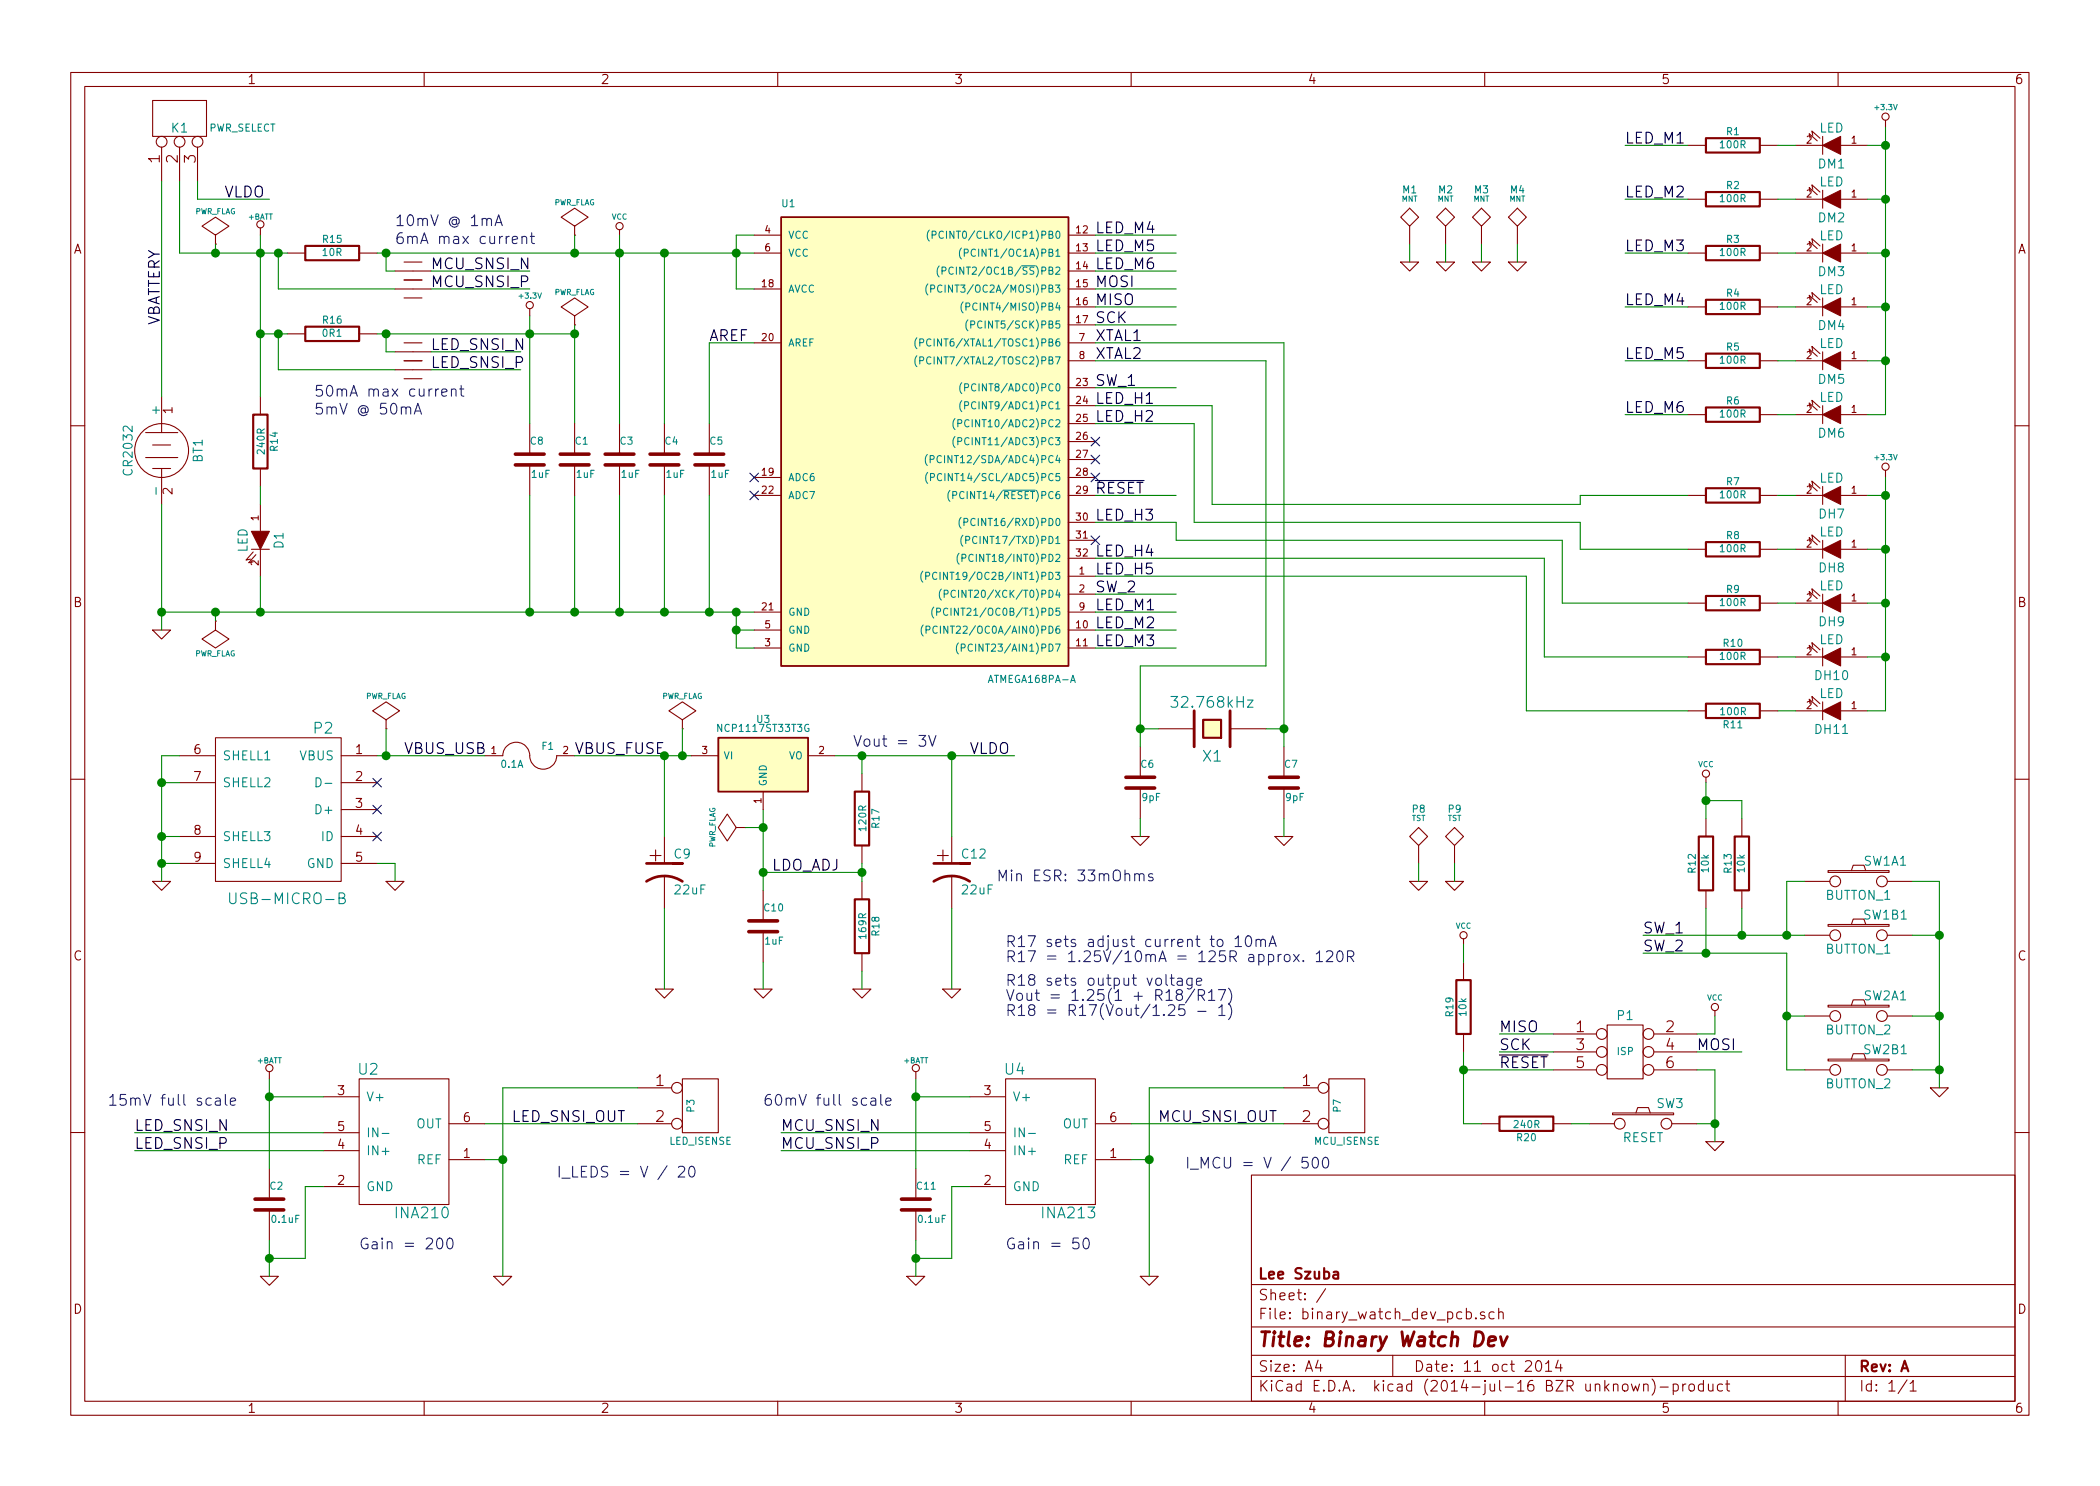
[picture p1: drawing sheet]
<svg xmlns="http://www.w3.org/2000/svg" width="297mm" height="210mm" viewBox="0 0 297 210" stroke-linecap="round" stroke-linejoin="round" font-family="sans-serif">
<g fill="none" stroke="#840000" stroke-width=".15">
<path d="M10 10.3h277v189.9h-277zM12 12.2h273v186.1h-273zM21.6 14.2h7.6v5.1h-7.6zM60 10.3v1.9M110 10.3v1.9M160 10.3v1.9M210 10.3v1.9M256 19.6l-.1-.7 1.1 1M256.4 19.2l-.1-.7 1.1 1.1M257.8 19.3v2.5M260 10.3v1.9M266.7 17v1"/>
<path d="M22.9 20.8v4.8M25.4 20.8v4.8M27.9 20.8v4.8M30.5 34.5h.1M30.5 33.3l1.9-1.3-1.9-1.3-1.9 1.3 1.9 1.3v1.2M36.8 32.3v1M40.6 35.8h2.6M50.8 35.8h2.5M55.9 38.3h5.1M57.1 39.6h2.6M57.1 37.1h2.6M81.3 33.3h.1"/>
<path d="M81.3 32l1.9-1.3-1.9-1.2-1.9 1.2 1.9 1.3v1.3M87.6 32.5v.8M106.7 33.3h3.8M106.7 35.8h3.8M151.1 33.3h3.8M151.1 35.8h3.8M151.1 38.3h3.8M198.1 30.7l1.3-1.2 1.3 1.2-1.3 1.3zM198.1 37.1h2.6l-1.3 1.2zM199.4 32v2.5M203.2 30.7l1.3-1.2 1.2 1.2-1.2 1.3zM203.2 37.1h2.5l-1.2 1.2z"/>
<path d="M204.5 32v2.5M208.3 30.7l1.2-1.2 1.3 1.2-1.3 1.3zM208.3 37.1h2.5l-1.3 1.2zM209.5 32v2.5M213.4 30.7l1.2-1.2 1.3 1.2-1.3 1.3zM213.4 37.1h2.5l-1.3 1.2zM214.6 32v2.5M238.8 35.8h2.5M238.8 20.6h2.5M238.8 28.2h2.5M248.9 35.8h2.6M248.9 20.6h2.6"/>
<path d="M248.9 28.2h2.6M254 35.8h3.8M254 20.6h3.8M254 28.2h3.8M256 27.2l-.1-.7 1.1 1.1M256 34.8l-.1-.6 1.1 1M256.4 26.8l-.1-.6 1.1 1M256.4 34.4l-.1-.6 1.1 1M257.8 26.9v2.6M257.8 34.5v2.6M260.3 35.8h3.9M260.3 20.6h3.9"/>
<path d="M260.3 28.2h3.9M22.9 56.1v5.1M36.8 56.1v2.6M40.6 47.2h2.6M50.8 47.2h2.5M55.9 40.9h5.1M55.9 49.8h5.1M55.9 52.3h5.1M57.1 48.5h2.6M57.1 51h2.6M57.1 42.2h2.6M57.1 53.6h2.6"/>
<path d="M74.9 43.7v1M74.9 59.9v4.4M81.3 46h.1M81.3 44.7l1.9-1.3-1.9-1.2-1.9 1.2 1.9 1.3v1.3M81.3 59.9v4.4M87.6 59.9v4.4M94 59.9v4.4M100.3 59.9v4.4M106.7 48.5h3.8M106.7 40.9h3.8M151.1 48.5h3.8M151.1 51h3.8"/>
<path d="M151.1 54.9h3.8M151.1 57.4h3.8M151.1 40.9h3.8M151.1 59.9h3.8M151.1 43.4h3.8M151.1 46h3.8M238.8 51h2.5M238.8 43.4h2.5M238.8 58.7h2.5M248.9 51h2.6M248.9 43.4h2.6M248.9 58.7h2.6"/>
<path d="M254 51h3.8M254 43.4h3.8M254 58.7h3.8M256 42.4l-.1-.6 1.1 1M256 50l-.1-.6 1.1 1M256 57.7l-.1-.7 1.1 1M256.4 42l-.1-.6 1.1 1M256.4 49.7l-.1-.7 1.1 1M256.4 57.3l-.1-.7 1.1 1.1M257.8 42.2v2.5M257.8 49.8v2.5M257.8 57.4v2.5"/>
<path d="M260.3 51h3.9M260.3 43.4h3.9M260.3 58.7h3.9M10 60.2h2M20.6 61.2h4.5M20.6 64.7h4.5M21.6 63h2.5M21.6 66.3h2.5M22.9 66.3v5.1M35.6 77.7h2.5M35.8 78.1l-1 1.1 .6-.1M36.2 78.5l-1 1.1 .6-.1"/>
<path d="M36.8 66.3v2.5M36.8 71.4v3.8M36.8 77.7v3.8M74.9 65.8v4.3M81.3 65.8v4.3M87.6 65.8v4.3M94 65.8v4.3M100.3 65.8v4.3M106.7 70.1h3.8M106.7 67.6h3.8M151.1 73.9h3.8M151.1 76.4h3.8"/>
<path d="M151.1 70.1h3.8M151.1 79h3.8M151.1 62.5h3.8M151.1 65h3.8M151.1 67.6h3.8M238.8 70.1h2.5M238.8 77.7h2.5M248.9 70.1h2.6M248.9 77.7h2.6M254 70.1h3.8M254 77.7h3.8M256 69.1l-.1-.7 1.1 1.1"/>
<path d="M256 76.7l-.1-.6 1.1 1M256.4 68.7l-.1-.6 1.1 1M256.4 76.3l-.1-.6 1.1 1M257.8 68.8v2.6M257.8 76.4v2.6M260.3 70.1h3.9M260.3 77.7h3.9M266.7 66.5v1.1M285 60.2h2M21.6 89.1h2.5l-1.2 1.3zM30.5 87.9h.1M30.5 87.9v1.2l1.9 1.3-1.9 1.3-1.9-1.3 1.9-1.3"/>
<path d="M106.7 91.7h3.8M106.7 89.1h3.8M106.7 86.6h3.8M151.1 81.5h3.8M151.1 84.1h3.8M151.1 91.7h3.8M151.1 89.1h3.8M151.1 86.6h3.8M238.8 85.3h2.5M238.8 93h2.5M248.9 85.3h2.6M248.9 93h2.6"/>
<path d="M254 85.3h3.8M254 93h3.8M256 84.3l-.1-.6 1.1 1M256 91.9l-.1-.6 1.1 1M256 99.6l-.1-.7 1.1 1M256.4 83.9l-.1-.6 1.1 1M256.4 91.6l-.1-.7 1.1 1M256.4 99.2l-.1-.7 1.1 1.1M257.8 84.1v2.5M257.8 91.7v2.5M257.8 99.3v2.5M260.3 85.3h3.9"/>
<path d="M260.3 93h3.9M10 110.3h2M25.4 106.9h5.1M25.4 110.7h5.1M25.4 118.4h5.1M30.5 104.4h17.8v20.3h-17.8zM48.3 106.9h5M48.3 110.7h5M48.3 114.5h5M48.3 118.4h5M54.6 103.1h.1M54.6 101.8l1.9-1.2-1.9-1.3-1.9 1.3 1.9 1.2v1.3"/>
<path d="M68.6 106.9h2.5a1.93 1.93 0 0 1 2.1-1.9 1.93 1.93 0 0 1 1.8 2.3 1.91 1.91 0 0 0 2 1.5 1.91 1.91 0 0 0 1.7-1.9h2.6M94 118.4v3.8M96.5 103.1h.1M96.5 101.8l1.9-1.2-1.9-1.3-1.9 1.3 1.9 1.2v1.3M97.8 106.9h3.8M104.1 117.1l-1.2-1.9-1.3 1.9 1.3 1.9 1.2-1.9h1.3M105.4 117.1h.1M107.9 112v2.5M114.3 106.9h3.8M121.9 109.5v2.5M121.9 119.6v2.6M134.6 118.4v3.8"/>
<path d="M160 118.4h2.6l-1.3 1.2zM161.3 105.7v4.3M161.3 111.5v4.3M163.8 103.1h5.1M174 103.1h5.1M180.3 118.4h2.6l-1.3 1.2zM181.6 105.7v4.3M181.6 111.5v4.3M199.4 118.4l1.3-1.3 1.2 1.3-1.2 1.2zM200.7 119.6v2.6M205.7 117.1l1.3 1.3-1.3 1.2-1.2-1.2zM205.7 119.6v2.6"/>
<path d="M238.8 100.6h2.5M241.3 110v.7M241.3 115.8v2.6M246.4 115.8v2.6M248.9 100.6h2.6M254 100.6h3.8M260.3 100.6h3.9M285 110.3h2M21.6 124.7h2.5l-1.2 1.3zM25.4 122.2h5.1M48.3 122.2h5M54.6 124.7h2.5l-1.2 1.3z"/>
<path d="M92.7 139.9h2.5l-1.2 1.3zM94 123.9v4.6M106.7 139.9h2.5l-1.3 1.3zM107.9 126v4.3M107.9 131.8v4.3M120.6 139.9h2.6l-1.3 1.3zM121.9 124.7v2.5M121.9 134.9v2.5M133.3 139.9h2.6l-1.3 1.3zM134.6 123.9v4.6M199.4 124.7h2.5l-1.2 1.3zM204.5 124.7h2.5l-1.3 1.3z"/>
<path d="M207 132.8v.8M207 136.1v2.6M241.3 126v2.5M246.4 126v2.5M255.3 132.3h3.5M255.3 124.7h3.5M258.6 130.8h8.6v.3h-8.6zM258.6 123.2h8.6v.2h-8.6zM261.9 130.8l.2-.8h1.6l.2 .8M261.9 123.2l.2-.8h1.6l.2 .8M267 132.3h3.5M267 124.7h3.5"/>
<path d="M38.1 151.6v1M45.7 155.2h5.1M50.8 152.6h12.7v17.8h-12.7zM63.5 159h5.1M90.2 153.9h4.8M90.2 159h4.8M96.5 152.6h5.1v7.7h-5.1zM129.5 151.6v1M137.2 155.2h5M142.2 152.6h12.7v17.8h-12.7zM154.9 159h5.1M181.6 153.9h4.8"/>
<path d="M181.6 159h4.8M188 152.6h5v7.7h-5zM207 146.3v2.5M209.5 159h2.6M219.7 146.3h6.1M219.7 148.8h6.1M219.7 151.4h6.1M219.7 159h2.5M224.8 159h3.5M227.3 145h5.1v7.6h-5.1zM228.1 157.5h8.6v.2h-8.6zM231.4 157.5l.2-.8h1.6l.2 .8"/>
<path d="M233.9 146.3h6.1M233.9 148.8h6.1M233.9 151.4h6.1M236.5 159h3.5M242.6 143v.8M255.3 143.8h3.5M255.3 151.4h3.5M258.6 142.2h8.6v.3h-8.6zM258.6 149.9h8.6v.2h-8.6zM261.9 142.2l.2-.7h1.6l.2 .7M261.9 149.9l.2-.8h1.6l.2 .8M267 143.8h3.5"/>
<path d="M267 151.4h3.5M273 153.9h2.6l-1.3 1.3zM10 160.2h2M38.1 165.3v4.4M38.1 171.2v4.3M45.7 160.3h5.1M45.7 167.9h5.1M45.7 162.8h5.1M63.5 164.1h5.1M129.5 165.3v4.4M129.5 171.2v4.3M137.2 160.3h5"/>
<path d="M137.2 167.9h5M137.2 162.8h5M154.9 164.1h5.1M177 166.3h108v32h-108zM241.3 161.5h2.5l-1.2 1.3zM285 160.2h2M36.8 180.6h2.6l-1.3 1.3zM60 198.3v1.9M69.8 180.6h2.6l-1.3 1.3zM110 198.3v1.9M128.3 180.6h2.5l-1.3 1.3zM160 198.3v1.9"/>
<path d="M161.3 180.6h2.5l-1.2 1.3zM177 194.8h108M177 191.8h108M177 187.8h108M177 181.8h108M186.4 192.5l-.3 1h.9M186.8 193v1M187.5 182.3l-1.3 2M197 191.8v3M208.8 186.5v.1l-.1-.1h.1v.1M210 185.7a.37 .37 0 0 0-.6 .1v.1a.54 .54 0 0 0 .6 .3l.1 .1-.1 .2-.2 .1-.4-.1M210 198.3v1.9"/>
<path d="M211.3 185.7l-.4-.1-.3 .3 .1 .6 .2 .1 .4-.1M212 185.7a.38 .38 0 0 1 .6 .1v.8M212 185.1v1.5M217.3 192.7a.35 .35 0 0 1 .4-.2 .35 .35 0 0 1 .3 .3 .77 .77 0 0 1-.4 1.2 .9 .9 0 0 1-.3-1.3zM218.6 193l.4-.5v1.5M218.6 194h.9M220.4 192.5l-.4 1h1M220.8 193v1M230.8 195.8l.3 1 .2-.7 .3 .7 .3-1M232.5 196a.38 .38 0 0 1 .6 0v.8M232.5 195.8v1M233.7 195.1a1.71 1.71 0 0 1 0 2.3"/>
<path d="M234.8 196.3h1.2M236.7 195.9a.48 .48 0 0 1 .6 .1l.1 .1-.1 .6a.48 .48 0 0 1-.6 0M236.7 195.8v1.5M238 195.8v1M238.5 195.8l-.3 .1-.2 .2M239 196a.41 .41 0 0 1 .7 .1v.4a.41 .41 0 0 1-.4 .3 .41 .41 0 0 1-.4-.3zM240.9 195.9l-.4-.1-.3 .3 .1 .6 .2 .1 .4-.1M240.9 195.3v1.5M241.7 195.8v.9a.4 .4 0 0 0 .6 0M242.3 195.8v1M243.6 195.9l-.4-.1-.3 .3 .1 .6 .2 .1 .4-.1M244.1 195.8h.6"/>
<path d="M244.3 195.3v1.3l.2 .2h.2M260 198.3v1.9M261 191.8v6.5M269.7 195.2l-1.2 2M270.2 195.8l.4-.5v1.5M270.2 196.8h.8"/>
<circle cx="266.7" cy="16.5" r=".51"/>
<circle cx="22.9" cy="20.1" r=".76"/>
<circle cx="25.4" cy="20.1" r=".76"/>
<circle cx="27.9" cy="20.1" r=".76"/>
<circle cx="36.8" cy="31.7" r=".51"/>
<circle cx="87.6" cy="32" r=".51"/>
<circle cx="74.9" cy="43.2" r=".51"/>
<circle cx="22.9" cy="63.7" r="3.8"/>
<circle cx="266.7" cy="66" r=".51"/>
<circle cx="241.3" cy="109.5" r=".51"/>
<circle cx="207" cy="132.3" r=".51"/>
<circle cx="259.6" cy="132.3" r=".76"/>
<circle cx="259.6" cy="124.7" r=".76"/>
<circle cx="266.2" cy="132.3" r=".76"/>
<circle cx="266.2" cy="124.7" r=".76"/>
<circle cx="38.1" cy="151.1" r=".51"/>
<circle cx="95.8" cy="153.9" r=".76"/>
<circle cx="95.8" cy="159" r=".76"/>
<circle cx="129.5" cy="151.1" r=".51"/>
<circle cx="187.2" cy="159" r=".76"/>
<circle cx="187.2" cy="153.9" r=".76"/>
<circle cx="226.6" cy="146.3" r=".76"/>
<circle cx="226.6" cy="148.8" r=".76"/>
<circle cx="226.6" cy="151.4" r=".76"/>
<circle cx="229.1" cy="159" r=".76"/>
<circle cx="233.2" cy="146.3" r=".76"/>
<circle cx="233.2" cy="148.8" r=".76"/>
<circle cx="233.2" cy="151.4" r=".76"/>
<circle cx="235.7" cy="159" r=".76"/>
<circle cx="242.6" cy="142.5" r=".51"/>
<circle cx="259.6" cy="143.8" r=".76"/>
<circle cx="259.6" cy="151.4" r=".76"/>
<circle cx="266.2" cy="143.8" r=".76"/>
<circle cx="266.2" cy="151.4" r=".76"/>
</g>
<path d="M168.9 100.6v5.1M174 100.6v5.1M210.5 189.8l1-.2v-.4l-.2-.1-.6 .1-.1 .2-.1 .8 .2 .2 .6-.1M212.2 189.1l.4 1.3 .6-1.3" fill="none" stroke="#840000" stroke-width=".41"/>
<g fill="none" stroke="#840000" stroke-width=".3">
<path d="M241.3 19.6h7.6v2h-7.6zM43.2 34.8h7.6v2h-7.6zM241.3 27.2h7.6v2h-7.6zM241.3 34.8h7.6v2h-7.6zM35.8 58.7h2v7.6h-2zM43.2 46.2h7.6v2.1h-7.6zM241.3 42.4h7.6v2h-7.6zM241.3 50h7.6v2.1h-7.6zM241.3 57.7h7.6v2h-7.6zM241.3 69.1h7.6v2h-7.6zM241.3 76.7h7.6v2h-7.6zM241.3 84.3h7.6v2.1h-7.6z"/>
<path d="M241.3 91.9h7.6v2.1h-7.6zM241.3 99.6h7.6v2h-7.6zM120.9 112h2v7.6h-2zM170.2 101.8h2.5v2.6h-2.5zM240.3 118.4h2v7.6h-2zM245.4 118.4h2v7.6h-2zM120.9 127.2h2v7.7h-2zM206 138.7h2v7.6h-2zM212.1 158h7.6v2h-7.6zM188.6 180l.2-.1 .4 .1 .1 .9M189.3 180.3l-.5 .1-.2 .2v.2l.2 .1 .5-.1"/>
</g>
<g fill="#ffffc2" stroke="#ffffc2" stroke-width=".25">
<path d="M110.5 30.7h40.6v63.5h-40.6z"/>
<path d="M170.2 101.8h2.5v2.6h-2.5z"/>
<path d="M101.6 104.4h12.7v7.6h-12.7z"/>
</g>
<path d="M110.5 30.7h40.6v63.5h-40.6zM101.6 104.4h12.7v7.6h-12.7z" fill="none" stroke="#840000" stroke-width=".25"/>
<g fill="none" stroke="#008484" stroke-width=".15">
<path d="M131.4 32.6a1.2 1.2 0 0 0 0 1.5M131.9 33.2h.4l.1-.2-.1-.2-.4-.1v1M132.8 37.6a1.2 1.2 0 0 0 0 1.6M133.2 38.3h.5l.1-.2-.1-.3h-.5v1M133.4 32.8a.4 .4 0 0 0-.5 0 .4 .4 0 0 0-.1 .5 .37 .37 0 0 0 .2 .4 .37 .37 0 0 0 .4-.1M134.8 37.9a.4 .4 0 0 0-.5 0 .4 .4 0 0 0-.1 .5 .37 .37 0 0 0 .2 .4 .37 .37 0 0 0 .4-.1M136 35.1a1.2 1.2 0 0 0 0 1.5M136.4 35.8l.5-.1 .1-.1-.1-.3-.5-.1v1.1M129.7 47.8a1.2 1.2 0 0 0 0 1.5M129.7 50.3a1.2 1.2 0 0 0 0 1.6M130.1 48.5l.5-.1 .1-.1-.1-.3-.5-.1v1.1M130.1 51h.5l.1-.2-.1-.3h-.5v1"/>
<path d="M131.2 40.2a1.2 1.2 0 0 0 0 1.5M131.6 40.9l.5-.1 .1-.1-.1-.3-.5-.1v1M133.2 40.4a.4 .4 0 0 0-.5 0 .4 .4 0 0 0-.1 .5 .37 .37 0 0 0 .2 .4 .37 .37 0 0 0 .4-.1M135.1 59.2a1.2 1.2 0 0 0 0 1.6M135.5 59.9h.5v-.2v-.3h-.5v1M136 54.1a1.2 1.2 0 0 0 0 1.6M136 56.7a1.2 1.2 0 0 0 0 1.5M136.2 42.7a1.2 1.2 0 0 0 0 1.6M136.4 54.8h.5l.1-.2-.1-.2-.5-.1v1M136.4 57.4l.5-.1 .1-.1-.1-.3-.5-.1v1.1M136.6 43.4h.5l.1-.2-.1-.3h-.5v1M136.9 45.3a1.2 1.2 0 0 0 0 1.5"/>
<path d="M137.3 45.9h.5l.1-.2-.1-.2-.5-.1v1M131.2 64.3a1.2 1.2 0 0 0 0 1.6M131.2 66.8a1.2 1.2 0 0 0 0 1.6M131.6 65l.5-.1v-.1v-.3h-.5v1M131.6 67.5h.5l.1-.2-.1-.2-.5-.1v1M133.1 64.6a.4 .4 0 0 0-.5 0 .4 .4 0 0 0-.1 .4 .37 .37 0 0 0 .2 .4 .37 .37 0 0 0 .4 0M133.2 67.1a.4 .4 0 0 0-.5 0 .4 .4 0 0 0-.1 .5 .37 .37 0 0 0 .2 .4 .37 .37 0 0 0 .4-.1M134.4 69.4a1.2 1.2 0 0 0 0 1.5M134.8 70.1l.5-.1v-.1v-.3l-.5-.1v1.1M135.1 61.8a1.2 1.2 0 0 0 0 1.5M135.5 62.5l.5-.1v-.2v-.2l-.5-.1v1M135.7 78.3a1.2 1.2 0 0 0 0 1.5"/>
<path d="M135.9 73.2a1.2 1.2 0 0 0 0 1.5M136.1 79l.5-.1v-.1v-.3l-.5-.1v1M136.2 75.7a1.2 1.2 0 0 0 0 1.6M136.3 73.9l.5-.1 .1-.1-.1-.3-.5-.1v1.1M136.6 76.4h.5l.1-.2-.1-.3h-.5v1M141.9 69.4h4.5M130.5 80.8a1.2 1.2 0 0 0 0 1.6M130.6 88.4a1.2 1.2 0 0 0 0 1.6M130.9 81.5h.5l.1-.2-.1-.3h-.5v1M131 89.1h.5v-.2v-.3h-.5v1M132.1 85.9a1.2 1.2 0 0 0 0 1.5M132.5 86.6l.5-.1v-.1v-.3l-.5-.1v1.1"/>
<path d="M132.5 81.1a.4 .4 0 0 0-.5 0 .4 .4 0 0 0-.1 .5 .37 .37 0 0 0 .2 .3 .37 .37 0 0 0 .4 0M132.6 88.7a.4 .4 0 0 0-.5 0 .4 .4 0 0 0-.1 .5 .37 .37 0 0 0 .1 .4 .37 .37 0 0 0 .5-.1M133.1 83.4a1.2 1.2 0 0 0 0 1.5M133.6 84h.4l.1-.2-.1-.2-.4-.1v1M134.1 86.2a.4 .4 0 0 0-.5-.1 .4 .4 0 0 0-.1 .5 .37 .37 0 0 0 .1 .4 .37 .37 0 0 0 .5 0M135.1 83.6a.4 .4 0 0 0-.5 0 .4 .4 0 0 0-.1 .5 .37 .37 0 0 0 .2 .4 .37 .37 0 0 0 .4-.1M135.6 91a1.2 1.2 0 0 0 0 1.5M136 91.7l.4-.1 .1-.1-.1-.3-.4-.1v1M151.4 96.6l.4-1.1 .3 1.1M176.5 99.1h.7l-.7 1h.7M44.7 110.1a.66 .66 0 0 1 .7 .4 .66 .66 0 0 1-.2 .7l-.5 .1zM46 110.8h.9"/>
<path d="M32.5 126.3v1.3a.48 .48 0 0 0 .4 .3 .48 .48 0 0 0 .5-.3v-1.3M48 127.1l.6-.1a.36 .36 0 0 0 .2-.4 .36 .36 0 0 0-.3-.3h-.5v1.6h.5a.4 .4 0 0 0 .4-.3 .4 .4 0 0 0-.2-.5h-.2M54.1 160.4h.9M145.5 160.4h1"/>
</g>
<g fill="none" stroke="#840000" stroke-width=".51">
<path d="M72.9 65.8h4.1M72.9 64.3h4.1M79.2 65.8h4.1M79.2 64.3h4.1M85.6 65.8h4.1M85.6 64.3h4.1M91.9 65.8h4.1M91.9 64.3h4.1M98.3 65.8h4.1M98.3 64.3h4.1M159.3 111.5h4M159.3 110h4"/>
<path d="M179.6 111.5h4M179.6 110h4M105.9 131.8h4.1M105.9 130.3h4.1M36.1 171.2h4M36.1 169.7h4M127.5 171.2h4.1M127.5 169.7h4.1"/>
</g>
<g fill="#840000" stroke="#840000" stroke-width=".15">
<path d="M257.8 20.6l2.5-1.3v2.5z"/>
<path d="M257.8 28.2l2.5-1.3v2.6z"/>
<path d="M257.8 35.8l2.5-1.3v2.6z"/>
<path d="M257.8 43.4l2.5-1.2v2.5z"/>
<path d="M257.8 51l2.5-1.2v2.5z"/>
<path d="M257.8 58.7l2.5-1.3v2.5z"/>
<path d="M257.8 70.1l2.5-1.3v2.6z"/>
<path d="M257.8 77.7l2.5-1.3v2.6z"/>
<path d="M257.8 85.3l2.5-1.2v2.5z"/>
<path d="M257.8 93l2.5-1.3v2.5z"/>
<path d="M257.8 100.6l2.5-1.3v2.5z"/>
<path d="M35.6 75.2h2.5l-1.3 2.5z"/>
</g>
<g fill="none" stroke="#000084" stroke-width=".15">
<path d="M106.1 66.9l1.2 1.3M106.1 69.5l1.2 1.2M107.3 66.9l-1.2 1.3M107.3 69.5l-1.2 1.2M154.3 61.9l1.2 1.2M154.3 64.4l1.2 1.2M154.3 66.9l1.2 1.3M154.3 75.8l1.2 1.3M155.5 61.9l-1.2 1.2M155.5 64.4l-1.2 1.2M155.5 66.9l-1.2 1.3M155.5 75.8l-1.2 1.3"/>
<path d="M52.7 110.1l1.2 1.2M52.7 113.9l1.2 1.3M52.7 117.7l1.2 1.3M53.9 110.1l-1.2 1.2M53.9 113.9l-1.2 1.3M53.9 117.7l-1.2 1.3"/>
</g>
<path d="M154.9 68h6.9M212.1 149.3h6.9" fill="none" stroke="#000" stroke-width=".15"/>
<path d="M91.4 124.7a4.6 4.6 0 0 1 5.1 0M91.4 122.2h5.1h-1.3M132.1 124.7a4.6 4.6 0 0 1 5.1 0M132.1 122.2h5.1h-1.3" fill="none" stroke="#840000" stroke-width=".38"/>
<g fill="none" stroke="#008400" stroke-width=".15">
<path d="M266.7 18v40.7h-2.5M22.9 25.6v30.5M25.4 25.6v10.2h15.2M27.9 25.6v2.6h10.2M30.5 34.5v1.3M36.8 33.3v22.8M39.4 35.8v5.1h16.5M53.3 35.8h53.4M54.6 35.8v2.5h1.3M61 38.3h13.9M81.3 33.3v2.5M87.6 33.3v26.6"/>
<path d="M94 35.8v24.1M106.7 33.3h-2.6v7.6h2.6M154.9 35.8h11.5M154.9 33.3h11.5M154.9 38.3h11.5M199.4 34.5v2.6M204.5 34.5v2.6M209.5 34.5v2.6M214.6 34.5v2.6M229.9 35.8h8.9M229.9 20.6h8.9M229.9 28.2h8.9"/>
<path d="M251.5 35.8h2.5M251.5 20.6h2.5M251.5 28.2h2.5M264.2 35.8h2.5M264.2 20.6h2.5M264.2 28.2h2.5M36.8 47.2h3.8M39.4 47.2v5.1h16.5M53.3 47.2h28M54.6 47.2v2.6h1.3M61 40.9h13.9M61 49.8h12.7"/>
<path d="M61 52.3h12.7M74.9 44.7v15.2M81.3 46v13.9M106.7 48.5h-6.4v11.4M154.9 48.5h26.7v57.2M154.9 51h24.2v43.2h-17.8v11.5M154.9 57.4h16.5v14h52.1v-1.3h15.3M154.9 59.9h14v14h54.6v3.8h15.3M154.9 40.9h11.5M154.9 43.4h11.5M154.9 46h11.5M154.9 54.9h11.5"/>
<path d="M229.9 51h8.9M229.9 43.4h8.9M229.9 58.7h8.9M251.5 51h2.5M251.5 43.4h2.5M251.5 58.7h2.5M264.2 51h2.5M264.2 43.4h2.5M22.9 71.4v17.7M36.8 68.8v2.6M74.9 70.1v16.5M81.3 70.1v16.5"/>
<path d="M87.6 70.1v16.5M94 70.1v16.5M100.3 70.1v16.5M154.9 79h63.5v14h20.4M154.9 73.9h11.5v2.5h54.6v8.9h17.8M154.9 70.1h11.5M251.5 70.1h2.5M251.5 77.7h2.5M264.2 70.1h2.5M264.2 77.7h2.5M266.7 67.6v33h-2.5M22.9 86.6h83.8"/>
<path d="M30.5 86.6v1.3M36.8 81.5v5.1M104.1 86.6v5.1h2.6M104.1 89.1h2.6M154.9 91.7h11.5M154.9 89.1h11.5M154.9 81.5h61v19.1h22.9M154.9 86.6h11.5M154.9 84.1h11.5M251.5 93h2.5M251.5 85.3h2.5M264.2 93h2.5"/>
<path d="M264.2 85.3h2.5M22.9 118.4h2.5M22.9 110.7h2.5M25.4 106.9h-2.5v17.8M53.3 106.9h15.3M54.6 103.1v3.8M81.3 106.9h16.5M94 106.9v11.5M96.5 103.1v3.8M105.4 117.1h2.5M107.9 114.5v11.5M118.1 106.9h25.4"/>
<path d="M121.9 106.9v2.6M134.6 106.9v11.5M161.3 115.8v2.6M161.3 103.1h2.5M179.1 103.1h2.5M181.6 115.8v2.6M241.3 113.3h5.1v2.5M241.3 110.7v5.1M251.5 100.6h2.5M22.9 122.2h2.5M53.3 122.2h2.6v2.5M94 128.5v11.4"/>
<path d="M107.9 136.1v3.8M107.9 123.4h14M121.9 122.2v2.5M121.9 137.4v2.5M134.6 128.5v11.4M200.7 122.2v2.5M205.7 122.2v2.5M207 133.6v2.5M232.4 132.3h22.9M232.4 134.9h20.3v16.5h2.6M241.3 128.5v6.4M246.4 128.5v3.8"/>
<path d="M255.3 124.7h-2.6v7.6M270.5 132.3h3.8M270.5 124.7h3.8v29.2M38.1 155.2h7.6M38.1 152.6v12.7M68.6 159h21.6M90.2 153.9h-19.1v26.7M129.5 152.6v12.7M129.5 155.2h7.7M160 159h21.6M181.6 153.9h-19v26.7M207 151.4h12.7"/>
<path d="M207 148.8v10.2h2.5M212.1 146.3h7.6M212.1 148.8h7.6M222.2 159h2.6M240 148.8h6.4M240 151.4h2.6v10.1M240 159h2.6M242.6 143.8v2.5M252.7 143.8h2.6M270.5 143.8h3.8M270.5 151.4h3.8M19 162.8h26.7"/>
<path d="M19 160.3h26.7M38.1 175.5v5.1M45.7 167.9h-2.5v10.1h-5.1M68.6 164.1h2.5M110.5 162.8h26.7M110.5 160.3h26.7M129.5 175.5v5.1M137.2 167.9h-2.6v10.1h-5.1M160 164.1h2.6"/>
</g>
<g fill="#008400" stroke="#008400" stroke-width=".25">
<circle cx="246.4" cy="132.3" r=".51"/>
<circle cx="241.3" cy="134.9" r=".51"/>
<circle cx="274.3" cy="143.8" r=".51"/>
<circle cx="104.1" cy="35.8" r=".51"/>
<circle cx="104.1" cy="86.6" r=".51"/>
<circle cx="104.1" cy="89.1" r=".51"/>
<circle cx="100.3" cy="86.6" r=".51"/>
<circle cx="94" cy="86.6" r=".51"/>
<circle cx="87.6" cy="86.6" r=".51"/>
<circle cx="22.9" cy="86.6" r=".51"/>
<circle cx="161.3" cy="103.1" r=".51"/>
<circle cx="181.6" cy="103.1" r=".51"/>
<circle cx="266.7" cy="93" r=".51"/>
<circle cx="266.7" cy="85.3" r=".51"/>
<circle cx="266.7" cy="77.7" r=".51"/>
<circle cx="266.7" cy="70.1" r=".51"/>
<circle cx="266.7" cy="20.6" r=".51"/>
<circle cx="266.7" cy="28.2" r=".51"/>
<circle cx="266.7" cy="35.8" r=".51"/>
<circle cx="266.7" cy="43.4" r=".51"/>
<circle cx="266.7" cy="51" r=".51"/>
<circle cx="241.3" cy="113.3" r=".51"/>
<circle cx="94" cy="35.8" r=".51"/>
<circle cx="87.6" cy="35.8" r=".51"/>
<circle cx="74.9" cy="47.2" r=".51"/>
<circle cx="81.3" cy="35.8" r=".51"/>
<circle cx="36.8" cy="35.8" r=".51"/>
<circle cx="74.9" cy="86.6" r=".51"/>
<circle cx="36.8" cy="86.6" r=".51"/>
<circle cx="36.8" cy="47.2" r=".51"/>
<circle cx="207" cy="151.4" r=".51"/>
<circle cx="242.6" cy="159" r=".51"/>
<circle cx="22.9" cy="122.2" r=".51"/>
<circle cx="22.9" cy="118.4" r=".51"/>
<circle cx="22.9" cy="110.7" r=".51"/>
<circle cx="121.9" cy="123.4" r=".51"/>
<circle cx="121.9" cy="106.9" r=".51"/>
<circle cx="108" cy="123.4" r=".51"/>
<circle cx="94" cy="106.9" r=".51"/>
<circle cx="134.6" cy="106.9" r=".51"/>
<circle cx="129.5" cy="155.2" r=".51"/>
<circle cx="129.5" cy="178" r=".51"/>
<circle cx="162.6" cy="164.1" r=".51"/>
<circle cx="54.6" cy="35.8" r=".51"/>
<circle cx="39.4" cy="35.8" r=".51"/>
<circle cx="54.6" cy="47.2" r=".51"/>
<circle cx="39.4" cy="47.2" r=".51"/>
<circle cx="38.1" cy="155.2" r=".51"/>
<circle cx="38.1" cy="178" r=".51"/>
<circle cx="71.1" cy="164.1" r=".51"/>
<circle cx="30.5" cy="35.8" r=".51"/>
<circle cx="30.5" cy="86.6" r=".51"/>
<circle cx="96.5" cy="106.9" r=".51"/>
<circle cx="108" cy="117.1" r=".51"/>
<circle cx="54.6" cy="106.9" r=".51"/>
<circle cx="274.3" cy="151.4" r=".51"/>
<circle cx="252.7" cy="143.8" r=".51"/>
<circle cx="252.7" cy="132.3" r=".51"/>
<circle cx="274.3" cy="132.3" r=".51"/>
<circle cx="81.3" cy="86.6" r=".51"/>
<circle cx="81.3" cy="47.2" r=".51"/>
</g>
<g fill="none" stroke="#0000c2" stroke-width=".15">
<path d="M70 31.9l.5-1.5 .5 1.5M70.2 31.5h.7M72.5 34l.7-.2-.1-.3-.4-.1-.2 .3v.7l.2 .1 .4-.1M73.8 33.6a.38 .38 0 0 1 .7 .1v.8M73.8 33.4v1.1M75 33.4h.6M75.2 32.9v1.4l.1 .1 .3 .1M58.6 58.6l.5-1.5 .5 1.5M58.7 58.2h.8M62.5 55.5l.7-.1-.1-.3-.4-.1-.2 .3 .1 .7 .1 .1 .4-.1M63.9 55.2a.38 .38 0 0 1 .6 .1v.8M63.9 55v1.1"/>
<path d="M65 55h.6M65.2 54.5v1.3l.1 .2 .3 .1M130 104.1h.9l-.5 .5a.44 .44 0 0 1 .5 .3v.4l-.1 .2-.6 .1-.2-.2M131.4 104.1l.5 1.5 .5-1.5M160.5 123.8a.38 .38 0 0 1 .7 0v.8M161.2 123.8a.35 .35 0 0 1 .3-.2 .35 .35 0 0 1 .3 .2v.8M163 123.7l-.3-.1-.2 .2v.2l.5 .2 .1 .2-.1 .2h-.1h-.4M165.5 138.4h.6M165.7 137.9v1.3l.1 .1 .3 .1M166.6 138.5l.1-.1 .5 .1v.9M167.2 138.8h-.5a.3 .3 0 0 0-.2 .3 .3 .3 0 0 0 .2 .3l.5-.1M168.6 138.4v1.2a.43 .43 0 0 1-.7 .2"/>
<path d="M168.6 138.5a.48 .48 0 0 0-.7 .1v.5a.48 .48 0 0 0 .7 .2M169 139.9l-1.3 2M169.2 138.9l.8-.1-.1-.3-.4-.1-.3 .2 .1 .7 .2 .1 .4-.1M173.8 139.8a1.75 1.75 0 0 1 0 2.3M174.7 132.8l.5-.4v1.5M176.3 132.6a.36 .36 0 0 1 .4-.2 .36 .36 0 0 1 .3 .3 .77 .77 0 0 1-.5 1.2 .89 .89 0 0 1-.2-1.3zM177.7 133.1a.38 .38 0 0 1 .6 0v.8M177.7 132.9v1M178.3 133.1a.35 .35 0 0 1 .4-.2 .35 .35 0 0 1 .3 .2v.8M179.5 133.9l.5-1.5 .5 1.5M179.6 133.5h.8M181.7 135.2a.42 .42 0 0 1 .5-.2 .42 .42 0 0 1 .3 .4v.4a.43 .43 0 0 1-.4 .3 .43 .43 0 0 1-.4-.3z"/>
<path d="M183 135l.8 1.1M183.8 135l-.8 1.1M184.4 135.9v.1v.1l-.1-.1 .1-.1v.2M186.2 135l.4-.5v1.6M186.2 136.1h.9M187.6 134.7l.3-.2h.3l.2 .2 .1 .3-.1 .2-.8 .9h.9M189.2 134.7a.36 .36 0 0 1 .4-.2 .36 .36 0 0 1 .3 .3 .77 .77 0 0 1-.4 1.3 .89 .89 0 0 1-.3-1.4zM190.6 135.4h.6a.42 .42 0 0 0 .3-.5 .42 .42 0 0 0-.3-.4h-.6v1.6M191 135.4l.5 .7M30.5 155.4h.2h.4l.1 1M31.2 155.7l-.5 .1a.3 .3 0 0 0-.3 .3 .3 .3 0 0 0 .3 .3l.5-.1M31.9 154.9v1.3l.2 .2"/>
<path d="M32.6 155.9l.7-.2-.1-.3h-.4l-.2 .2 .1 .7 .1 .1 .4-.1M123.2 155.4h.2h.4l.1 1M123.9 155.7l-.5 .1a.3 .3 0 0 0-.3 .3 .3 .3 0 0 0 .3 .3l.5-.1M124.6 154.9v1.3l.2 .2M125.3 155.9l.7-.2v-.3h-.5l-.2 .2 .1 .7 .1 .1 .5-.1M166.7 140.7l-.3-.3v-.2a.48 .48 0 0 1 .8 0l.1 .2-.3 .3a.47 .47 0 0 0-.6 .3v.3a.48 .48 0 0 0 .4 .3 .48 .48 0 0 0 .5-.3v-.3l-.3-.3M167.5 142.2h-.7l-.1 .7 .3-.2 .5 .1 .1 .2v.4l-.3 .3h-.3l-.3-.2M169.4 143.1h1.2M169.5 140.8h.6a.42 .42 0 0 0 .3-.4 .42 .42 0 0 0-.3-.4h-.6v1.5M169.9 140.8l.5 .7M170.9 140.5l.5-.5v1.5M170.9 141.5h.9"/>
<path d="M172.3 140h1.1l-.7 1.5M172.4 142.6l.4-.4v1.5M172.4 143.7h.9M173.8 142a1.75 1.75 0 0 1 0 2.3M61.9 175.3a.36 .36 0 0 1 .4-.1 .36 .36 0 0 1 .3 .3 .77 .77 0 0 1-.5 1.2 .89 .89 0 0 1-.2-1.4zM63.3 175.3a.36 .36 0 0 1 .4-.1 .36 .36 0 0 1 .3 .3 .77 .77 0 0 1-.4 1.2 .89 .89 0 0 1-.3-1.4zM96 165.2l.2-.2h.3l.3 .2 .1 .2-.1 .3-.9 .8h1M97.6 165.2a.36 .36 0 0 1 .3-.2 .36 .36 0 0 1 .3 .3 .77 .77 0 0 1-.4 1.2 .89 .89 0 0 1-.2-1.3zM152.6 175.2h-.8l-.1 .7 .3-.1h.5l.1 .2v.4l-.3 .3h-.3l-.3-.2M153.3 175.3a.36 .36 0 0 1 .4-.1 .36 .36 0 0 1 .3 .3 .77 .77 0 0 1-.4 1.2 .89 .89 0 0 1-.3-1.4zM185 163.7h-.8l-.1 .8 .3-.2 .5 .1 .1 .2v.4l-.3 .3h-.3l-.3-.2M185.8 163.9a.36 .36 0 0 1 .3-.1 .36 .36 0 0 1 .3 .3 .77 .77 0 0 1-.4 1.2 .89 .89 0 0 1-.2-1.4z"/>
<path d="M187.2 163.9a.36 .36 0 0 1 .4-.1 .36 .36 0 0 1 .3 .3 .77 .77 0 0 1-.5 1.2 .89 .89 0 0 1-.2-1.4z"/>
</g>
<g font-size="2.8" fill="#840000">
<text x="91.9" y="121.9">+</text>
<text x="132.5" y="121.9">+</text>
<text x="178" y="190.5">Title: Binary Watch Dev</text>
</g>
<g font-size="2.1" fill="#840000">
<text x="22.6" y="23.1" transform="rotate(-90 22.6 23.1)">1</text>
<text x="25.1" y="23.1" transform="rotate(-90 25.1 23.1)">2</text>
<text x="27.7" y="23.1" transform="rotate(-90 27.7 23.1)">3</text>
<text x="222.9" y="146">1</text>
<text x="222.9" y="148.6">3</text>
<text x="235.6" y="146">2</text>
<text x="235.6" y="148.6">4</text>
<text x="92.8" y="153.7">1</text>
<text x="184.2" y="153.7">1</text>
<text x="222.9" y="151.1">5</text>
<text x="235.6" y="151.1">6</text>
<text x="92.8" y="158.7">2</text>
<text x="184.2" y="158.7">2</text>
<text x="178" y="184">Sheet: /</text>
<text x="178" y="181">Lee Szuba</text>
<text x="178" y="186.7">File: binary_watch_dev_pcb.sch</text>
<text x="178" y="196.9">KiCad E.D.A. kicad (2014-jul-16 BZR unknown)-product</text>
<text x="178" y="194.1">Size: A4</text>
<text x="200" y="194.1">Date: 11 oct 2014</text>
<text x="263" y="194.1">Rev: A</text>
<text x="263" y="196.9">Id: 1/1</text>
</g>
<g font-size="2.1">
<text x="229.9" y="20.3">LED_M1</text>
<text x="31.7" y="27.9">VLDO</text>
<text x="229.9" y="27.9">LED_M2</text>
<text x="154.9" y="33">LED_M4</text>
<text x="154.9" y="35.6">LED_M5</text>
<text x="229.9" y="35.6">LED_M3</text>
<text x="61" y="40.6">MCU_SNSI_P</text>
<text x="61" y="38.1">MCU_SNSI_N</text>
<text x="154.9" y="38.1">LED_M6</text>
<text x="154.9" y="40.6">MOSI</text>
<text x="22.6" y="46" transform="rotate(-90 22.6 46)">VBATTERY</text>
<text x="154.9" y="43.2">MISO</text>
<text x="154.9" y="45.7">SCK</text>
<text x="229.9" y="43.2">LED_M4</text>
<text x="61" y="49.5">LED_SNSI_N</text>
<text x="61" y="52.1">LED_SNSI_P</text>
<text x="100.3" y="48.3">AREF</text>
<text x="154.9" y="48.3">XTAL1</text>
<text x="154.9" y="50.8">XTAL2</text>
<text x="229.9" y="50.8">LED_M5</text>
<text x="154.9" y="54.6">SW_1</text>
<text x="154.9" y="57.1">LED_H1</text>
<text x="154.9" y="59.7">LED_H2</text>
<text x="229.9" y="58.4">LED_M6</text>
<text x="154.9" y="69.8">RESET</text>
<text x="154.9" y="73.7">LED_H3</text>
<text x="154.9" y="83.8">SW_2</text>
<text x="154.9" y="78.7">LED_H4</text>
<text x="154.9" y="81.3">LED_H5</text>
<text x="154.9" y="88.9">LED_M2</text>
<text x="154.9" y="86.4">LED_M1</text>
<text x="154.9" y="91.4">LED_M3</text>
<text x="57.1" y="106.7">VBUS_USB</text>
<text x="81.3" y="106.7">VBUS_FUSE</text>
<text x="137.2" y="106.7">VLDO</text>
<text x="109.2" y="123.2">LDO_ADJ</text>
<text x="232.4" y="132.1">SW_1</text>
<text x="232.4" y="134.6">SW_2</text>
<text x="212.1" y="146">MISO</text>
<text x="212.1" y="148.6">SCK</text>
<text x="212.1" y="151.1">RESET</text>
<text x="19" y="160">LED_SNSI_N</text>
<text x="72.4" y="158.7">LED_SNSI_OUT</text>
<text x="110.5" y="160">MCU_SNSI_N</text>
<text x="163.8" y="158.7">MCU_SNSI_OUT</text>
<text x="19" y="162.6">LED_SNSI_P</text>
<text x="110.5" y="162.6">MCU_SNSI_P</text>
</g>
<g font-size="2.1" fill="#0000c2">
<text x="55.9" y="34.5">6mA max current</text>
<text x="55.9" y="32">10mV @ 1mA</text>
<text x="44.4" y="56.1">50mA max current</text>
<text x="44.4" y="58.7">5mV @ 50mA</text>
<text x="120.6" y="105.7">Vout = 3V</text>
<text x="141" y="124.7">Min ESR: 33mOhms</text>
<text x="142.2" y="134">R17 sets adjust current to 10mA</text>
<text x="142.2" y="136.1">R17 = 1.25V/10mA = 125R approx. 120R</text>
<text x="142.2" y="139.5">R18 sets output voltage</text>
<text x="142.2" y="141.6">Vout = 1.25(1 + R18/R17)</text>
<text x="142.2" y="143.8">R18 = R17(Vout/1.25 - 1)</text>
<text x="15.2" y="156.5">15mV full scale</text>
<text x="107.9" y="156.5">60mV full scale</text>
<text x="78.7" y="166.6">I_LEDS = V / 20</text>
<text x="167.6" y="165.3">I_MCU = V / 500</text>
<text x="50.8" y="176.8">Gain = 200</text>
<text x="142.2" y="176.8">Gain = 50</text>
</g>
<g font-size="2.1" fill="#008484">
<text x="166.3" y="100.1">32.768kHz</text>
<text x="44.4" y="103.8">P2</text>
<text x="170.2" y="107.8">X1</text>
<text x="33.4" y="127.9">USB-MICRO-B</text>
<text x="50.7" y="152.1">U2</text>
<text x="142.2" y="152.1">U4</text>
<text x="56.1" y="172.4">INA210</text>
<text x="147.5" y="172.4">INA213</text>
</g>
<text font-size="2.1" fill="#008400" x="240" y="148.6">MOSI</text>
<g font-size="1.8" fill="#840000">
<text x="35" y="11.9">1</text>
<text x="85" y="11.9">2</text>
<text x="135" y="11.9">3</text>
<text x="185" y="11.9">4</text>
<text x="235" y="11.9">5</text>
<text x="285" y="11.9">6</text>
<text x="10.4" y="35.9">A</text>
<text x="285.4" y="35.9">A</text>
<text x="24.4" y="58.5" transform="rotate(-90 24.4 58.5)">1</text>
<text x="24.4" y="69.9" transform="rotate(-90 24.4 69.9)">2</text>
<text x="10.4" y="85.9">B</text>
<text x="285.4" y="85.9">B</text>
<text x="27.5" y="106.7">6</text>
<text x="50.3" y="106.7">1</text>
<text x="27.5" y="110.5">7</text>
<text x="50.3" y="110.5">2</text>
<text x="27.5" y="118.1">8</text>
<text x="50.3" y="114.3">3</text>
<text x="50.3" y="118.1">4</text>
<text x="27.5" y="121.9">9</text>
<text x="50.3" y="121.9">5</text>
<text x="10.4" y="135.9">C</text>
<text x="285.4" y="135.9">C</text>
<text x="47.8" y="154.9">3</text>
<text x="139.2" y="154.9">3</text>
<text x="47.8" y="160">5</text>
<text x="65.6" y="158.7">6</text>
<text x="139.2" y="160">5</text>
<text x="157" y="158.7">6</text>
<text x="47.8" y="167.6">2</text>
<text x="47.8" y="162.6">4</text>
<text x="65.6" y="163.8">1</text>
<text x="139.2" y="167.6">2</text>
<text x="139.2" y="162.6">4</text>
<text x="157" y="163.8">1</text>
<text x="10.4" y="185.9">D</text>
<text x="285.4" y="185.9">D</text>
<text x="35" y="199.9">1</text>
<text x="85" y="199.9">2</text>
<text x="135" y="199.9">3</text>
<text x="185" y="199.9">4</text>
<text x="235" y="199.9">5</text>
<text x="285" y="199.9">6</text>
</g>
<g font-size="1.8" fill="#008484">
<text x="24.3" y="18.7">K1</text>
<text x="257.2" y="23.8">DM1</text>
<text x="257.3" y="18.7">LED</text>
<text x="257.3" y="26.4">LED</text>
<text x="257.2" y="31.4">DM2</text>
<text x="257.3" y="34">LED</text>
<text x="257.2" y="39.1">DM3</text>
<text x="257.3" y="41.6">LED</text>
<text x="257.2" y="46.7">DM4</text>
<text x="257.3" y="49.2">LED</text>
<text x="22.6" y="58.5" transform="rotate(-90 22.6 58.5)">+</text>
<text x="257.2" y="54.3">DM5</text>
<text x="257.3" y="56.8">LED</text>
<text x="28.7" y="65.4" transform="rotate(-90 28.7 65.4)">BT1</text>
<text x="257.2" y="61.9">DM6</text>
<text x="18.7" y="67" transform="rotate(-90 18.7 67)">CR2032</text>
<text x="22.6" y="69.7" transform="rotate(-90 22.6 69.7)">-</text>
<text x="257.3" y="68.3">LED</text>
<text x="40.1" y="77.6" transform="rotate(-90 40.1 77.6)">D1</text>
<text x="257.3" y="75.9">LED</text>
<text x="257.3" y="73.3">DH7</text>
<text x="35" y="78.2" transform="rotate(-90 35 78.2)">LED</text>
<text x="257.3" y="83.5">LED</text>
<text x="257.3" y="81">DH8</text>
<text x="257.3" y="88.6">DH9</text>
<text x="257.3" y="91.1">LED</text>
<text x="256.8" y="96.2">DH10</text>
<text x="257.3" y="98.7">LED</text>
<text x="31.5" y="107.6">SHELL1</text>
<text x="42.3" y="107.6">VBUS</text>
<text x="256.8" y="103.8">DH11</text>
<text x="31.5" y="111.4">SHELL2</text>
<text x="31.5" y="119">SHELL3</text>
<text x="44.9" y="115.2">D+</text>
<text x="45.5" y="119">ID</text>
<text x="31.5" y="122.8">SHELL4</text>
<text x="43.3" y="122.8">GND</text>
<text x="95.4" y="121.5">C9</text>
<text x="136.1" y="121.5">C12</text>
<text x="263.7" y="122.5">SW1A1</text>
<text x="95.5" y="126.5">22uF</text>
<text x="136.2" y="126.5">22uF</text>
<text x="258.2" y="127.3">BUTTON_1</text>
<text x="263.7" y="130.1">SW1B1</text>
<text x="258.2" y="134.9">BUTTON_1</text>
<text x="263.7" y="141.5">SW2A1</text>
<text x="228.8" y="144.3">P1</text>
<text x="258.2" y="146.3">BUTTON_2</text>
<text x="263.7" y="149.1">SW2B1</text>
<text x="51.8" y="155.8">V+</text>
<text x="143.3" y="155.8">V+</text>
<text x="258.2" y="154">BUTTON_2</text>
<text x="51.8" y="160.9">IN-</text>
<text x="58.8" y="159.6">OUT</text>
<text x="143.3" y="160.9">IN-</text>
<text x="150.2" y="159.6">OUT</text>
<text x="229.5" y="161.6">RESET</text>
<text x="234.3" y="156.8">SW3</text>
<text x="51.8" y="163.4">IN+</text>
<text x="59" y="164.7">REF</text>
<text x="143.3" y="163.4">IN+</text>
<text x="150.4" y="164.7">REF</text>
<text x="51.8" y="168.5">GND</text>
<text x="143.3" y="168.5">GND</text>
</g>
<g font-size="1.4" fill="#008484">
<text x="29.5" y="18.6">PWR_SELECT</text>
<text x="243.4" y="21">100R</text>
<text x="244.2" y="19.1">R1</text>
<text x="110.6" y="29.3">U1</text>
<text x="198.4" y="27.4">M1</text>
<text x="203.5" y="27.4">M2</text>
<text x="208.6" y="27.4">M3</text>
<text x="213.7" y="27.4">M4</text>
<text x="243.4" y="28.6">100R</text>
<text x="244.2" y="26.7">R2</text>
<text x="45.7" y="34.4">R15</text>
<text x="111.5" y="33.8">VCC</text>
<text x="133.5" y="33.8">(PCINT0/CLKO/ICP1)PB0</text>
<text x="244.2" y="34.4">R3</text>
<text x="45.7" y="36.2">10R</text>
<text x="111.5" y="36.3">VCC</text>
<text x="111.5" y="41.4">AVCC</text>
<text x="133" y="41.4">(PCINT3/OC2A/MOSI)PB3</text>
<text x="134.8" y="38.9">(PCINT2/OC1B/SS)PB2</text>
<text x="137.1" y="36.3">(PCINT1/OC1A)PB1</text>
<text x="243.4" y="36.2">100R</text>
<text x="244.2" y="42">R4</text>
<text x="45.7" y="47.6">0R1</text>
<text x="45.7" y="45.8">R16</text>
<text x="137.4" y="43.9">(PCINT4/MISO)PB4</text>
<text x="138" y="46.5">(PCINT5/SCK)PB5</text>
<text x="243.4" y="43.8">100R</text>
<text x="111.5" y="49">AREF</text>
<text x="131.4" y="49">(PCINT6/XTAL1/TOSC1)PB6</text>
<text x="131.4" y="51.6">(PCINT7/XTAL2/TOSC2)PB7</text>
<text x="243.4" y="51.5">100R</text>
<text x="244.2" y="49.6">R5</text>
<text x="137.1" y="55.4">(PCINT8/ADC0)PC0</text>
<text x="137.1" y="57.9">(PCINT9/ADC1)PC1</text>
<text x="243.4" y="59.1">100R</text>
<text x="244.2" y="57.2">R6</text>
<text x="37.4" y="64.1" transform="rotate(-90 37.4 64.1)">240R</text>
<text x="39.3" y="63.8" transform="rotate(-90 39.3 63.8)">R14</text>
<text x="75" y="62.9">C8</text>
<text x="81.4" y="62.9">C1</text>
<text x="87.7" y="62.9">C3</text>
<text x="94.1" y="62.9">C4</text>
<text x="100.4" y="62.9">C5</text>
<text x="133" y="65.5">(PCINT12/SDA/ADC4)PC4</text>
<text x="136.3" y="60.4">(PCINT10/ADC2)PC2</text>
<text x="136.3" y="63">(PCINT11/ADC3)PC3</text>
<text x="75.2" y="67.6">1uF</text>
<text x="81.6" y="67.6">1uF</text>
<text x="87.9" y="67.6">1uF</text>
<text x="94.3" y="67.6">1uF</text>
<text x="100.6" y="67.6">1uF</text>
<text x="111.5" y="70.6">ADC7</text>
<text x="111.5" y="68.1">ADC6</text>
<text x="133.1" y="68.1">(PCINT14/SCL/ADC5)PC5</text>
<text x="135.5" y="70.6">(PCINT14/RESET)PC6</text>
<text x="243.4" y="70.5">100R</text>
<text x="244.2" y="68.7">R7</text>
<text x="137.2" y="74.4">(PCINT16/RXD)PD0</text>
<text x="137.4" y="77">(PCINT17/TXD)PD1</text>
<text x="244.2" y="76.3">R8</text>
<text x="132.8" y="82">(PCINT19/OC2B/INT1)PD3</text>
<text x="137.1" y="79.5">(PCINT18/INT0)PD2</text>
<text x="243.4" y="78.1">100R</text>
<text x="244.2" y="83.9">R9</text>
<text x="111.5" y="89.7">GND</text>
<text x="111.5" y="87.1">GND</text>
<text x="132.7" y="89.7">(PCINT22/OC0A/AIN0)PD6</text>
<text x="134.2" y="87.1">(PCINT21/OC0B/T1)PD5</text>
<text x="135.2" y="84.6">(PCINT20/XCK/T0)PD4</text>
<text x="243.4" y="85.7">100R</text>
<text x="111.5" y="92.2">GND</text>
<text x="137" y="92.2">(PCINT23/AIN1)PD7</text>
<text x="243.4" y="93.4">100R</text>
<text x="243.8" y="91.5">R10</text>
<text x="140" y="96.6">ATMEGA168PA-A</text>
<text x="243.5" y="101.2">100R</text>
<text x="76.7" y="106.1">F1</text>
<text x="101.8" y="103.6">NCP1117ST33T3G</text>
<text x="102.4" y="107.4">VI</text>
<text x="107.1" y="102.3">U3</text>
<text x="111.5" y="107.4">VO</text>
<text x="243.8" y="103">R11</text>
<text x="70.9" y="108.6">0.1A</text>
<text x="108.5" y="111.2" transform="rotate(-90 108.5 111.2)">GND</text>
<text x="161.4" y="108.6">C6</text>
<text x="161.6" y="113.3">9pF</text>
<text x="181.7" y="108.6">C7</text>
<text x="181.9" y="113.3">9pF</text>
<text x="122.5" y="117.5" transform="rotate(-90 122.5 117.5)">120R</text>
<text x="124.4" y="117.1" transform="rotate(-90 124.4 117.1)">R17</text>
<text x="199.8" y="115">P8</text>
<text x="204.9" y="115">P9</text>
<text x="239.9" y="123.5" transform="rotate(-90 239.9 123.5)">R12</text>
<text x="241.7" y="123.4" transform="rotate(-90 241.7 123.4)">10k</text>
<text x="244.9" y="123.5" transform="rotate(-90 244.9 123.5)">R13</text>
<text x="246.8" y="123.4" transform="rotate(-90 246.8 123.4)">10k</text>
<text x="108.1" y="129">C10</text>
<text x="108.2" y="133.6">1uF</text>
<text x="122.5" y="132.7" transform="rotate(-90 122.5 132.7)">169R</text>
<text x="124.4" y="132.4" transform="rotate(-90 124.4 132.4)">R18</text>
<text x="205.6" y="143.8" transform="rotate(-90 205.6 143.8)">R19</text>
<text x="207.4" y="143.7" transform="rotate(-90 207.4 143.7)">10k</text>
<text x="228.7" y="149.3">ISP</text>
<text x="94.7" y="162">LED_ISENSE</text>
<text x="98.2" y="157.3" transform="rotate(-90 98.2 157.3)">P3</text>
<text x="185.9" y="162">MCU_ISENSE</text>
<text x="189.7" y="157.3" transform="rotate(-90 189.7 157.3)">P7</text>
<text x="214.2" y="159.6">240R</text>
<text x="214.6" y="161.5">R20</text>
<text x="38.2" y="168.3">C2</text>
<text x="38.5" y="173">0.1uF</text>
<text x="129.7" y="168.3">C11</text>
<text x="129.9" y="173">0.1uF</text>
</g>
<g font-size="1.4" fill="#840000">
<text x="255.5" y="20.3">2</text>
<text x="261.9" y="20.3">1</text>
<text x="255.5" y="27.9">2</text>
<text x="261.9" y="27.9">1</text>
<text x="108.2" y="33">4</text>
<text x="108.2" y="35.6">6</text>
<text x="152.2" y="33">12</text>
<text x="152.2" y="35.6">13</text>
<text x="255.5" y="35.6">2</text>
<text x="261.9" y="35.6">1</text>
<text x="107.8" y="40.6">18</text>
<text x="152.2" y="38.1">14</text>
<text x="152.2" y="40.6">15</text>
<text x="152.2" y="43.2">16</text>
<text x="152.2" y="45.7">17</text>
<text x="255.5" y="43.2">2</text>
<text x="261.9" y="43.2">1</text>
<text x="107.8" y="48.3">20</text>
<text x="152.7" y="48.3">7</text>
<text x="152.7" y="50.8">8</text>
<text x="255.5" y="50.8">2</text>
<text x="261.9" y="50.8">1</text>
<text x="152.2" y="54.6">23</text>
<text x="152.2" y="57.1">24</text>
<text x="152.2" y="59.7">25</text>
<text x="255.5" y="58.4">2</text>
<text x="261.9" y="58.4">1</text>
<text x="152.2" y="62.2">26</text>
<text x="152.2" y="64.8">27</text>
<text x="107.8" y="69.8">22</text>
<text x="107.8" y="67.3">19</text>
<text x="152.2" y="67.3">28</text>
<text x="152.2" y="69.8">29</text>
<text x="255.5" y="69.8">2</text>
<text x="261.9" y="69.8">1</text>
<text x="36.6" y="73.7" transform="rotate(-90 36.6 73.7)">1</text>
<text x="152.2" y="73.7">30</text>
<text x="152.2" y="76.2">31</text>
<text x="255.5" y="77.5">2</text>
<text x="261.9" y="77.5">1</text>
<text x="36.6" y="80" transform="rotate(-90 36.6 80)">2</text>
<text x="152.2" y="78.7">32</text>
<text x="152.7" y="81.3">1</text>
<text x="152.7" y="83.8">2</text>
<text x="107.8" y="86.4">21</text>
<text x="108.2" y="88.9">5</text>
<text x="152.2" y="88.9">10</text>
<text x="152.7" y="86.4">9</text>
<text x="255.5" y="85.1">2</text>
<text x="261.9" y="85.1">1</text>
<text x="108.2" y="91.4">3</text>
<text x="152.2" y="91.4">11</text>
<text x="255.5" y="92.7">2</text>
<text x="261.9" y="92.7">1</text>
<text x="255.5" y="100.3">2</text>
<text x="261.9" y="100.3">1</text>
<text x="69.5" y="106.7">1</text>
<text x="79.6" y="106.7">2</text>
<text x="99.3" y="106.7">3</text>
<text x="115.8" y="106.7">2</text>
<text x="107.7" y="113.7" transform="rotate(-90 107.7 113.7)">1</text>
</g>
<g font-size="1.1" fill="#008484">
<text x="265.3" y="15.6">+3.3V</text>
<text x="78.3" y="29">PWR_FLAG</text>
<text x="198.2" y="28.5">MNT</text>
<text x="203.3" y="28.5">MNT</text>
<text x="208.4" y="28.5">MNT</text>
<text x="213.5" y="28.5">MNT</text>
<text x="27.5" y="30.3">PWR_FLAG</text>
<text x="35.1" y="31.1">+BATT</text>
<text x="86.5" y="31.1">VCC</text>
<text x="78.3" y="41.7">PWR_FLAG</text>
<text x="73.5" y="42.2">+3.3V</text>
<text x="265.3" y="65.1">+3.3V</text>
<text x="27.5" y="92.9">PWR_FLAG</text>
<text x="51.6" y="98.9">PWR_FLAG</text>
<text x="93.5" y="98.9">PWR_FLAG</text>
<text x="240.2" y="108.5">VCC</text>
<text x="199.7" y="116.1">TST</text>
<text x="204.7" y="116.1">TST</text>
<text x="101.2" y="120" transform="rotate(-90 101.2 120)">PWR_FLAG</text>
<text x="205.9" y="131.4">VCC</text>
<text x="241.5" y="141.5">VCC</text>
<text x="36.4" y="150.4">+BATT</text>
<text x="127.8" y="150.4">+BATT</text>
</g>
</svg>
